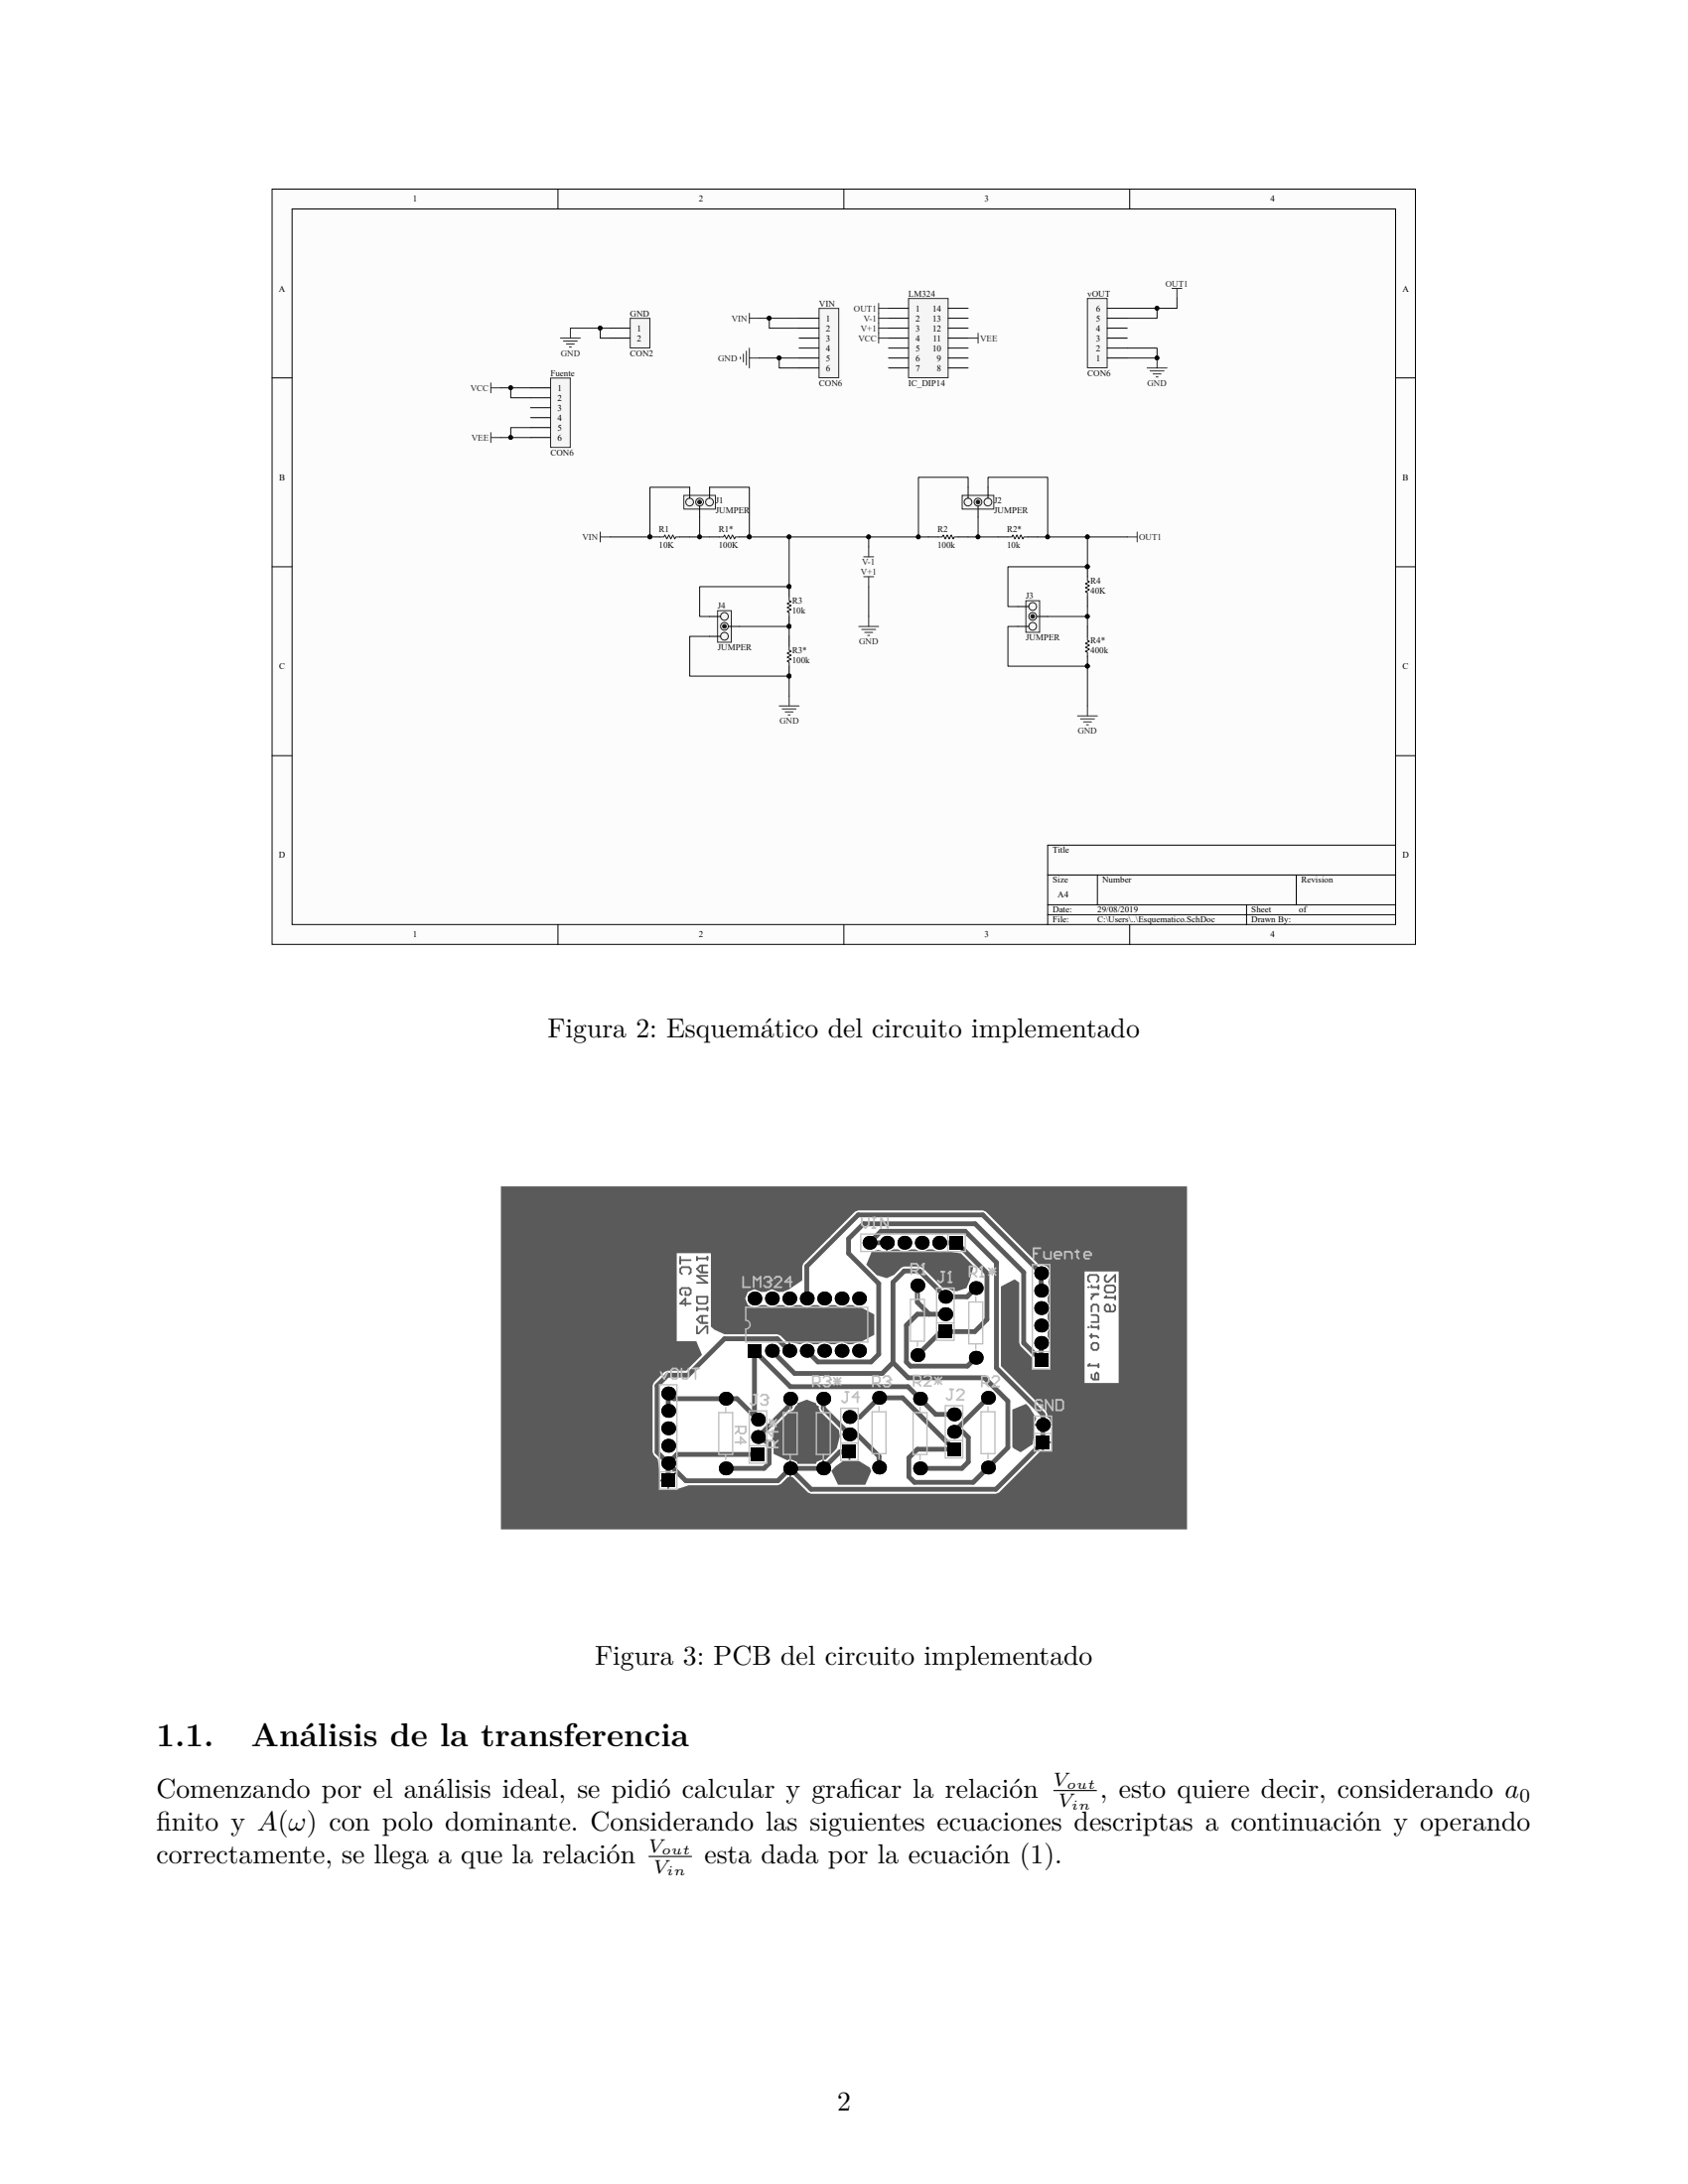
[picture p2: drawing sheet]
<svg xmlns="http://www.w3.org/2000/svg" width="216mm" height="279mm" viewBox="0 0 216 279" stroke-linecap="round" stroke-linejoin="round" font-family="sans-serif">
<path d="M34.8 24.2h146.2v96.6h-146.2z" fill="#fcfcfc"/>
<path d="M34.8 24.2h146.2v96.6h-146.2z" fill="none" stroke="#000" stroke-width=".13"/>
<path d="M37.4 26.8h141.1v91.5h-141.1z" fill="#fcfcfc"/>
<g fill="none" stroke="#000" stroke-width=".13">
<path d="M37.4 26.7h141.1v91.6h-141.1zM71.4 24.2v2.5M107.9 24.2v2.5M144.5 24.2v2.5M34.8 48.3h2.5M178.5 48.3h2.6M34.8 72.5h2.5M178.5 72.5h2.6M34.8 96.7h2.5M178.5 96.7h2.6M71.4 118.3v2.5M107.9 118.3v2.5"/>
<path d="M134 111.9h44.5M134 115.8h44.5M134 117h44.5M140.4 111.9v3.9M144.5 118.3v2.5M159.4 115.8v2.5M165.8 111.9v3.9M178.5 108.1h-44.5v10.2"/>
</g>
<path d="M116.2 38.2h5.1v10.1h-5.1z" fill="#f5f5f5"/>
<path d="M112.4 38.8v5.1M112.4 39.4h1.3M116.2 38.2h5.1v10.1h-5.1zM112.4 40.7h1.3M112.4 42h1.3M112.4 43.3h1.3" fill="none" stroke="#262626" stroke-width=".13"/>
<g fill="none" stroke="#000" stroke-width=".13">
<path d="M113.7 39.4h2.5M121.3 39.4h2.5M113.7 40.7h2.5M113.7 42h2.5M113.7 43.3h2.5M113.7 44.5h2.5M113.7 45.8h2.5M113.7 47.1h2.5M121.3 40.7h2.5M121.3 42h2.5M121.3 43.3h2.5M121.3 44.5h2.5"/>
<path d="M121.3 45.8h2.5M121.3 47.1h2.5"/>
</g>
<path d="M104.8 39.5h2.5v8.8h-2.5z" fill="#f5f5f5"/>
<g fill="none" stroke="#262626" stroke-width=".13">
<path d="M104.8 39.5h2.5v8.8h-2.5zM94.7 45.7v.2M95.1 45.3v1M95.5 44.9v1.8M95.8 40.1v1.3M95.8 44.5v2.6M95.8 40.7h1.3M95.8 45.8h1.3M76.8 68.1v1.2M76.8 68.7h1.2M110.5 71.2h1.2M110.5 73.8h1.2"/>
<path d="M111.1 70v1.2M111.1 73.8v1.3M111.1 78.9v1.2M144.2 68.7h1.2M145.4 68.1v1.2M99.7 90.3h2.5M100 90.7h1.8M100.4 91.1h1M100.8 91.5h.3M100.9 89v1.3M109.8 80.1h2.6M110.2 80.5h1.8"/>
<path d="M110.6 80.9h1M111 81.3h.2M137.8 91.6h2.6M138.2 92h1.8M138.6 92.3h1M139 92.7h.2M139.1 90.3v1.3"/>
</g>
<g fill="none" stroke="#000" stroke-width=".13">
<path d="M102.2 40.7h2.6M102.2 42h2.6M102.2 43.3h2.6M102.2 44.5h2.6M102.2 45.8h2.6M102.2 47.1h2.6M83.1 68.7h1.3M86.9 68.7h1.3M90.8 68.7h1.2M94.6 68.7h1.2M100.9 75.1v1.2M100.9 78.9v1.2"/>
<path d="M118.7 68.7h1.3M122.6 68.7h1.2M139.1 72.5v1.3M139.1 76.3v1.3"/>
</g>
<g fill="#0e0e0e" stroke="#0e0e0e" stroke-width=".13">
<circle cx="83.1" cy="68.7" r=".24"/>
<circle cx="100.9" cy="75" r=".24"/>
<circle cx="100.9" cy="80.1" r=".24"/>
<circle cx="139.1" cy="72.5" r=".24"/>
<circle cx="95.8" cy="68.7" r=".24"/>
</g>
<path d="M84.4 68.7h.5l.1-.3 .3 .5 .2-.5 .3 .5 .3-.5 .2 .5 .1-.2h.5M92 68.7h.5l.2-.3 .2 .5 .3-.5 .2 .5 .3-.5 .2 .5 .2-.2h.5M100.9 76.3v.5l.3 .2-.5 .2 .5 .3-.5 .2 .5 .3-.5 .2 .2 .2v.5M120 68.7h.5l.1-.3 .3 .5 .3-.5 .2 .5 .3-.5 .2 .5 .1-.2h.6M139.1 73.8v.5l.2 .1-.5 .3 .5 .2-.5 .3 .5 .2-.5 .3 .3 .1v.5" fill="none" stroke="#1c1c1c" stroke-width=".13"/>
<path d="M87.5 63.4h4v1.7h-4z" fill="#f5f5f5"/>
<path d="M87.5 63.4h4v1.7h-4z" fill="none" stroke="#262626" stroke-width=".13"/>
<g fill="none" stroke="#1c1c1c" stroke-width=".13">
<path d="M128.9 68.7h.5l.2-.3 .2 .5 .3-.5 .2 .5 .3-.5 .2 .5 .2-.2h.5M100.9 82.7v.5l.3 .1-.5 .3 .5 .2-.5 .3 .5 .2-.5 .3 .2 .1v.5"/>
<circle cx="88.2" cy="64.2" r=".5"/>
<circle cx="89.5" cy="64.2" r=".5"/>
<circle cx="90.7" cy="64.2" r=".5"/>
</g>
<path d="M88.2 62.3v1.4M89.5 64.8v1.4M90.8 62.3v1.4M127.6 68.7h1.3M131.5 68.7h1.2M100.9 81.4v1.3M100.9 85.2v1.3" fill="none" stroke="#000" stroke-width=".13"/>
<circle cx="89.5" cy="64.2" r=".24" fill="#1c1c1c" stroke="#1c1c1c" stroke-width=".13"/>
<circle cx="100.9" cy="86.5" r=".24" fill="#0e0e0e" stroke="#0e0e0e" stroke-width=".13"/>
<path d="M123.1 63.4h4v1.7h-4z" fill="#f5f5f5"/>
<path d="M123.1 63.4h4v1.7h-4z" fill="none" stroke="#262626" stroke-width=".13"/>
<g fill="none" stroke="#1c1c1c" stroke-width=".13">
<path d="M139.1 81.4v.5l.2 .1-.5 .3 .5 .3-.5 .2 .5 .3-.5 .2 .3 .1v.6"/>
<circle cx="123.8" cy="64.2" r=".5"/>
<circle cx="125.1" cy="64.2" r=".5"/>
<circle cx="126.4" cy="64.2" r=".5"/>
</g>
<path d="M123.8 62.3v1.4M125.1 64.8v1.4M126.4 62.3v1.4M139.1 80.1v1.3M139.1 84v1.2" fill="none" stroke="#000" stroke-width=".13"/>
<circle cx="125.1" cy="64.2" r=".24" fill="#1c1c1c" stroke="#1c1c1c" stroke-width=".13"/>
<circle cx="139.1" cy="85.2" r=".24" fill="#0e0e0e" stroke="#0e0e0e" stroke-width=".13"/>
<path d="M131.2 76.9h1.8v4h-1.8z" fill="#f5f5f5"/>
<path d="M62.8 49v1.3M62.8 55.3v1.3M62.8 49.6h1.3M62.8 56h1.3M123.8 43.3h1.3M125.1 42.6v1.3M131.2 76.9h1.8v4h-1.8z" fill="none" stroke="#262626" stroke-width=".13"/>
<g fill="none" stroke="#1c1c1c" stroke-width=".13">
<circle cx="132.1" cy="78.9" r=".5"/>
<circle cx="132.1" cy="77.6" r=".5"/>
<circle cx="132.1" cy="80.1" r=".5"/>
</g>
<path d="M130.2 77.6h1.4M132.6 78.9h1.4M130.2 80.1h1.4" fill="none" stroke="#000" stroke-width=".13"/>
<circle cx="132.1" cy="78.9" r=".24" fill="#1c1c1c" stroke="#1c1c1c" stroke-width=".13"/>
<path d="M91.8 78.1h1.7v4.1h-1.7z" fill="#f5f5f5"/>
<path d="M91.8 78.1h1.7v4.1h-1.7z" fill="none" stroke="#262626" stroke-width=".13"/>
<g fill="none" stroke="#1c1c1c" stroke-width=".13">
<circle cx="92.7" cy="78.9" r=".5"/>
<circle cx="92.7" cy="80.1" r=".5"/>
<circle cx="92.7" cy="81.4" r=".5"/>
</g>
<path d="M90.8 78.9h1.4M90.8 81.4h1.4M93.2 80.1h1.4" fill="none" stroke="#000" stroke-width=".13"/>
<circle cx="92.7" cy="80.1" r=".24" fill="#1c1c1c" stroke="#1c1c1c" stroke-width=".13"/>
<path d="M139.1 38.2h2.5v8.9h-2.5z" fill="#f5f5f5"/>
<path d="M139.1 38.2h2.5v8.9h-2.5zM149.9 36.9h1.3M150.5 36.9v1.3M146.7 47.1h2.6M147.1 47.5h1.8M147.5 47.8h1M147.9 48.2h.2M148 45.8v1.3" fill="none" stroke="#262626" stroke-width=".13"/>
<path d="M141.6 39.4h2.6M141.6 45.8h2.6M141.6 44.5h2.6M141.6 43.3h2.6M141.6 42h2.6M141.6 40.7h2.6" fill="none" stroke="#000" stroke-width=".13"/>
<circle cx="148" cy="45.8" r=".24" fill="#0e0e0e" stroke="#0e0e0e" stroke-width=".13"/>
<path d="M70.4 48.4h2.5v8.8h-2.5z" fill="#f5f5f5"/>
<path d="M70.4 48.4h2.5v8.8h-2.5z" fill="none" stroke="#262626" stroke-width=".13"/>
<path d="M67.9 49.6h2.5M67.9 50.9h2.5M67.9 52.2h2.5M67.9 53.4h2.5M67.9 54.7h2.5M67.9 56h2.5" fill="none" stroke="#000" stroke-width=".13"/>
<g fill="none" stroke="#0e0e0e" stroke-width=".13">
<path d="M144.2 39.4h3.8v1.3h-3.8M150.5 38.2v1.2h-2.5M64.1 56h3.8M64.1 49.6h3.8M65.3 49.6v1.3h2.6M67.9 54.7h-2.6v1.3M97.1 45.8h5.1M97.1 40.7h5.1M98.4 40.7v1.3h3.8M99.7 45.8v1.3h2.5M144.2 44.5h3.8v1.3h-3.8M88.2 62.3h-5.1v6.4h-5.1"/>
<path d="M88.2 68.7h1.3M89.5 66.2v2.5h1.3M90.8 62.3h5v6.4h5.1v6.4h-11.4v3.8h1.3M100.9 68.7h10.2v1.3M111.1 68.7h6.4M111.1 75.1v3.8M123.8 62.3v-1.2h-6.3v7.6h1.2M123.8 68.7h3.8M125.1 66.2v2.5M126.4 62.3v-1.2h7.6v7.6h-1.3M134 68.7h5.1M134 78.9h5.1"/>
<path d="M139.1 77.6v2.5M144.2 68.7h-5.1v3.8h-10.2v5.1h1.3M90.8 81.4h-2.6v5.1h12.7v2.5M94.6 80.1h6.3v1.3M130.2 80.1h-1.3v5.1h10.2v5.1"/>
</g>
<g fill="#0e0e0e" stroke="#0e0e0e" stroke-width=".13">
<circle cx="89.5" cy="68.7" r=".24"/>
<circle cx="83.1" cy="68.7" r=".24"/>
<circle cx="100.9" cy="68.7" r=".24"/>
<circle cx="111.1" cy="68.7" r=".24"/>
<circle cx="125.1" cy="68.7" r=".24"/>
<circle cx="134" cy="68.7" r=".24"/>
<circle cx="117.5" cy="68.7" r=".24"/>
<circle cx="139.1" cy="78.9" r=".24"/>
<circle cx="139.1" cy="85.2" r=".24"/>
<circle cx="139.1" cy="72.5" r=".24"/>
<circle cx="139.1" cy="68.7" r=".24"/>
<circle cx="99.7" cy="45.8" r=".24"/>
<circle cx="98.4" cy="40.7" r=".24"/>
<circle cx="100.9" cy="75" r=".24"/>
<circle cx="95.8" cy="68.7" r=".24"/>
<circle cx="100.9" cy="80.1" r=".24"/>
<circle cx="100.9" cy="86.5" r=".24"/>
<circle cx="148" cy="45.8" r=".24"/>
<circle cx="148" cy="39.4" r=".24"/>
<circle cx="65.3" cy="56" r=".24"/>
<circle cx="65.3" cy="49.6" r=".24"/>
</g>
<path d="M80.6 40.7h2.5v3.8h-2.5z" fill="#f5f5f5"/>
<path d="M71.7 43.3h2.5M72.1 43.6h1.7M72.4 44h1.1M72.8 44.4h.3M73 42v1.3M80.6 40.7h2.5v3.8h-2.5z" fill="none" stroke="#262626" stroke-width=".13"/>
<path d="M78 42h2.6M78 43.3h2.6" fill="none" stroke="#000" stroke-width=".13"/>
<path d="M73 42h5M76.8 42v1.3h1.2" fill="none" stroke="#0e0e0e" stroke-width=".13"/>
<circle cx="76.8" cy="42" r=".24" fill="#0e0e0e" stroke="#0e0e0e" stroke-width=".13"/>
<g fill="#5a5a5a">
<path d="M108.5 185.7h.3v1.1h.9l1.5 .9 .2 .5-.7 1.8h-3.5l-.8-1.8 .5-.6 1-.8h.6z" fill-rule="evenodd"/>
<path d="M111.5 160.1l.8-.2 1 .2v-1.1h.3v1.1l.7-.3h.5l.9 .4 .8-.4h.6l.8 .4 .8-.4h.6l.8 .4 1.2-.1 1.6 .2 1.6 1.7-.5 1.9-.4 .9-1.2 .4-.6-.1-.9-.4-.3 .1-2.6-2.6-.4-.2h-2l-.4 .2-.8 .9-1 .4-1.3-.4-1.3-1.3z" fill-rule="evenodd"/>
<path d="M64.1 151.8h87.7v43.9h-87.7zM86.6 160.3v11.3h2.5l.7 1.7-2 2.1h-2.4l-.4 .1-1.4 1.4-.1 .4v8.5l.1 .4 .5 .5 .3 1.6v1h1.1v.1h.1v1.1h1l1.5-.5h11.4l.4-.2 .9-.9 .2 .1v-2.3l-.3 .1-1.8-.8v-1.4l-.1-.4 .1-.9 .3-.9 1.8-1.8 .5-.2 .5-.9 1.2-.4 1.1 .4 .2 .3 .2 .1v.3l.2 .4 2.4 2.4 .1 .7-.4 1.6-1.4 1.5-.2-.1v1.2h-.2v-1.2l-.7 .3-.1 .3h-2.4l-.1-.3-.7-.3v2.3l.1-.1 2 2 .4 .2h23.7l.4-.2 5.3-5.3h.2v-1.1h.1v-.1h1.1l.1-2h-2.4l.1 1-.2 1.4-1.6 1-1-.7v-4.8l1.7-.7 .5 .4 .8 1.4-.3 .8h2.3l-.3-.8-.2-.1v-.4l-.2-.4-5.8-5.7v-10.2l1.8-.9 .6 .4v7.7l.1 .4 1.6 1.5v1.4h2.2l.1-3.3-.4-.8v-.6l.4-.8-.4-.9v-.5l.4-.9-.4-.8v-.5l.4-.9-.3-1.1 .3-1.1-.4-.9-.8-.3-.3 .1-6.8-6.8-.4-.2h-15.9l-.4 .2-6.6 6.6-.2 .4v1.8l-1.6 1.1-.9 .4h-.5l-.9-.4-.8 .4h-.6l-.8-.4-.8 .4-.4 .8 .4 .9 .8 .3 .8-.3h.6l.8 .3 .9-.3h.5l.9 .3 .8-.3h.5l.9 .3 .8-.3h.6l.8 .3 .9-.3h.5l.8 .3 .9-.3h.5l.9 .3 .2-.1 1.7 1v2.6l-1.7 .9-.2-.1-.9 .4h-.5l-.9-.4-.8 .4h-.5l-.9-.4-.8 .4h-.6l-.8-.4-.9 .4-1.2-.3v1.1h-.3v-1.1l-.2-.1-.8-.7-.4-.2h-6.7l-1.3-.6-.5-.4v-9.4zM138.7 162.7v14.2h4.4v-14.2zM133.5 184.6v1h1v-1zM84.4 189.5v1h1v-1z" fill-rule="evenodd"/>
</g>
<g fill="none" stroke="#5a5a5a" stroke-width=".61">
<path d="M113.4 159h-2.2l1.5-1.5h10.7l4 4v13.5l6 5.9v3.6l-6 6h-23.7l-2.6-2.6M120.1 159h2.3l3.8 3.9v5.9l-1.5 1.6h-4.4l-3 3M98.7 172.8l2.9 2.9h11.2l1.4-1.4M101 172.8l-1.6-1.5h-6.7l-4.7 4.6h-2.6l-1.4 1.4v8.5l3.7 3.6h11.8l1.6-1.5M101.1 178.9v1.1h-.3l-3.9 3.8 1.5 .8v2.6l-.7 .7h-4.9M105.3 178.9v1.3l3.3 3.3h1l2.8 2.8v1.4M114.2 174.3l2 2h9.7l3 2.9v6l-4.4 4.4h-7.5l-.8-.7v-2.4l1.1-1.1h4.7l-6.6-6.6h-3l-2.4 2.5h-1.4M115.6 162.6h2l3.3 3.3h2.8l1.1-1.1M115.7 162.6l-1.5 1.4v10.3M117.3 164.4v2.2l1.6 1.5M120.9 168.1h-3.6l-1.4 1.4v4.8l.5 .5h7.3l1.1-1.1M126.4 178.8l-4.4 4.4h1.1l.7 .7v3.1l-.8 .9h-5.3"/>
<path d="M133.2 165.1v-2.2l-7.5-7.5h-15.9l-6.6 6.6v4.1M133.2 171.8v2.2l-2.3-2.2v-9l-6.2-6.2h-14.2l-2 1.9v1.8l3.9 3.9v9.1l-1 .9h-6.8l-1.4-1.4M85.5 180.5v-2.2l.6 .6h8.2l2.6 2.7M96.9 186.1h-10.3l-1.1 1.1v2.2M108.6 185.7h-1.2l-2.1 2.2h-4.2M122 180.9h-2.3l-3.6-3.5h-15l-4.6-4.6v8.4"/>
</g>
<g fill="none" stroke="#5a5a5a" stroke-width=".22">
<path d="M87 160.8v.9M87 161.2h1.3M87.2 163l-.2-.2v-.5l.2-.2h.9l.2 .2v.5l-.2 .2M87.7 165.2v.5h.4l.2-.3v-.4l-.2-.2h-.9l-.2 .2v.4l.2 .3M88.3 166.8h-1.3l.7-.7v.9M89.1 165.9h1.4v.7l-.2 .2h-.9l-.3-.2zM89.1 160.8v.4M89.1 167.2v.5M89.1 169.7v.9h.3l.9-.9h.2v.9M89.1 161h1.4M89.1 167.5h1.4M89.8 161.9v.9"/>
<path d="M89.8 168.3v.9M90.5 160.8v.4M90.5 167.2v.5M90.5 161.9h-.9l-.5 .4 .5 .5h.9M90.5 163.2h-1.4l1.4 .9h-1.4M90.5 168.3h-.9l-.5 .5 .5 .4h.9M139.2 164.7h.1M139.2 169.8h.1M139.2 174.7h.1M139.2 174.7h1.3M139.4 164l-.2-.2v-.5l.2-.2h.9l.2 .2v.5l-.2 .2M139.4 170.9h.9l.2 .2"/>
<path d="M139.4 174.5l-.2 .2M139.6 167.8v-.7l.2-.2h.5l.2 .2v.7M139.6 168.2h.7l.2 .3v.6h-.9M139.6 172l.2-.2h.5l.2 .2v.5l-.2 .2h-.5l-.2-.2zM139.6 175.8v.5l.2 .2h.7v-.7l-.2-.2-.2 .2v.7M139.6 164.4v.3h.9M139.6 169.6v.2h.9M139.6 170.7v.4M139.6 165.6h.9M140.1 165.6l-.5 .4v.2M140.5 164.4v.5M140.5 169.6v.4"/>
<path d="M140.5 174.5v.4M141.3 166h.1M141.3 164.7l.2-.3h.9l.2 .3v.4l-.2 .2h-.9l-.2-.2zM141.3 166h1.3M141.5 163.1l-.2 .2v.5l.2 .2h.2l.9-.9v.9M141.5 165.8l-.2 .2M142.4 166.9l.2 .2v.5l-.2 .2h-.9l-.2-.2v-.5l.2-.2h.2l.3 .2v.7M142.6 165.8v.4"/>
</g>
<g fill="#000">
<path d="M121.5 158.1h1.7v1.8h-1.7z" fill-rule="evenodd"/>
<path d="M121.5 158.1h1.7v1.8h-1.7z" fill-rule="evenodd"/>
<path d="M95.6 171.9h1.8v1.8h-1.8z" fill-rule="evenodd"/>
<path d="M95.6 171.9h1.8v1.8h-1.8z" fill-rule="evenodd"/>
<path d="M120 169.5h1.8v1.7h-1.8z" fill-rule="evenodd"/>
<path d="M120 169.5h1.8v1.7h-1.8z" fill-rule="evenodd"/>
<path d="M132.3 173.2h1.7v1.7h-1.7z" fill-rule="evenodd"/>
<path d="M132.3 173.2h1.7v1.7h-1.7z" fill-rule="evenodd"/>
<path d="M84.6 188.5h1.7v1.8h-1.7z" fill-rule="evenodd"/>
<path d="M84.6 188.5h1.7v1.8h-1.7z" fill-rule="evenodd"/>
<path d="M96.1 185.2h1.7v1.7h-1.7z" fill-rule="evenodd"/>
<path d="M96.1 185.2h1.7v1.7h-1.7z" fill-rule="evenodd"/>
<path d="M107.8 184.9h1.7v1.7h-1.7z" fill-rule="evenodd"/>
<path d="M107.8 184.9h1.7v1.7h-1.7z" fill-rule="evenodd"/>
<path d="M121.1 184.5h1.8v1.8h-1.8z" fill-rule="evenodd"/>
<path d="M121.1 184.5h1.8v1.8h-1.8z" fill-rule="evenodd"/>
<path d="M132.5 183.6h1.8v1.8h-1.8z" fill-rule="evenodd"/>
<path d="M132.5 183.6h1.8v1.8h-1.8z" fill-rule="evenodd"/>
</g>
<g fill="#000">
<circle cx="111.2" cy="159" r=".88"/>
<circle cx="113.4" cy="159" r=".88"/>
<circle cx="115.7" cy="159" r=".88"/>
<circle cx="117.9" cy="159" r=".88"/>
<circle cx="120.1" cy="159" r=".88"/>
<circle cx="85.5" cy="178.3" r=".88"/>
<circle cx="92.8" cy="178.9" r=".88"/>
<circle cx="96.5" cy="166.1" r=".88"/>
<circle cx="98.7" cy="172.8" r=".88"/>
<circle cx="98.7" cy="166.1" r=".88"/>
<circle cx="101" cy="166.1" r=".88"/>
<circle cx="101" cy="172.8" r=".88"/>
<circle cx="101.1" cy="178.9" r=".88"/>
<circle cx="103.2" cy="166.1" r=".88"/>
<circle cx="103.2" cy="172.8" r=".88"/>
<circle cx="105.3" cy="178.9" r=".88"/>
<circle cx="105.4" cy="172.8" r=".88"/>
<circle cx="105.4" cy="166.1" r=".88"/>
<circle cx="107.6" cy="172.8" r=".88"/>
<circle cx="107.6" cy="166.1" r=".88"/>
<circle cx="109.9" cy="172.8" r=".88"/>
<circle cx="109.9" cy="166.1" r=".88"/>
<circle cx="112.4" cy="178.8" r=".88"/>
<circle cx="117.3" cy="173.4" r=".88"/>
<circle cx="117.3" cy="164.4" r=".88"/>
<circle cx="117.7" cy="178.9" r=".88"/>
<circle cx="120.9" cy="168.1" r=".88"/>
<circle cx="120.9" cy="165.9" r=".88"/>
<circle cx="124.8" cy="164.8" r=".88"/>
<circle cx="124.8" cy="173.7" r=".88"/>
<circle cx="126.4" cy="178.8" r=".88"/>
<circle cx="133.2" cy="171.8" r=".88"/>
<circle cx="133.2" cy="162.9" r=".88"/>
<circle cx="133.2" cy="165.1" r=".88"/>
<circle cx="133.2" cy="169.6" r=".88"/>
<circle cx="133.2" cy="167.3" r=".88"/>
<circle cx="85.5" cy="187.2" r=".88"/>
<circle cx="85.5" cy="182.7" r=".88"/>
<circle cx="85.5" cy="185" r=".88"/>
<circle cx="85.5" cy="180.5" r=".88"/>
<circle cx="92.8" cy="187.9" r=".88"/>
<circle cx="96.9" cy="181.6" r=".88"/>
<circle cx="96.9" cy="183.8" r=".88"/>
<circle cx="101.1" cy="187.9" r=".88"/>
<circle cx="105.3" cy="187.9" r=".88"/>
<circle cx="108.6" cy="181.3" r=".88"/>
<circle cx="108.6" cy="183.5" r=".88"/>
<circle cx="112.4" cy="187.7" r=".88"/>
<circle cx="117.7" cy="187.9" r=".88"/>
<circle cx="122" cy="183.2" r=".88"/>
<circle cx="122" cy="180.9" r=".88"/>
<circle cx="126.4" cy="187.7" r=".88"/>
<circle cx="133.4" cy="182.3" r=".88"/>
</g>
<g fill="none" stroke="#c0c0c0" stroke-width=".18">
<path d="M110.1 157.9h13.4v2.2h-13.4zM121.2 157.9v2.2M84.4 177.2h2.2v13.3h-2.2zM95.4 167.2h15.6v4.5h-15.6v-1.7a.56 .56 0 0 0 .5-.5 .56 .56 0 0 0-.5-.6zM112.4 179.9v.7M116.4 166.2h1.8v5.4h-1.8zM117.3 165.6v.6M117.3 171.6v.6M119.8 164.8h2.2v6.7h-2.2zM119.8 169.2h2.2M120.9 179.8h2.2v6.7h-2.2zM123.9 166.6h1.8v5.3h-1.8z"/>
<path d="M124.8 165.9v.7M124.8 171.9v.7M126.4 179.9v.7M132.1 161.8h2.2v13.3h-2.2zM132.1 172.9h2.2M84.4 188.3h2.2M91.9 180.7h1.8v5.4h-1.8zM92.8 180.1v.6M92.8 186.1v.6M95.8 180.5h2.3v6.7h-2.3zM95.8 185h2.3M100.2 180.7h1.8v5.4h-1.8z"/>
<path d="M101.1 180.1v.6M101.1 186.1v.6M104.4 180.7h1.8v5.4h-1.8zM105.3 180.1v.6M105.3 186.1v.6M107.5 180.2h2.3v6.6h-2.3zM107.5 184.6h2.3M111.5 180.6h1.8v5.4h-1.8zM112.4 186v.6M116.8 180.7h1.8v5.4h-1.8zM117.7 180.1v.6M117.7 186.1v.6"/>
<path d="M120.9 184.3h2.2M125.5 180.6h1.8v5.4h-1.8zM126.4 186v.6M132.3 181.2h2.2v4.4h-2.2zM132.3 183.4h2.2"/>
</g>
<g fill="none" stroke="#c0c0c0" stroke-width=".22">
<path d="M110.2 155.8v.9l.5 .4 .4-.4v-.9M111.6 155.8h.4M111.6 157.1h.4M111.8 155.8v1.3M113.6 155.8v1.3l-.9-1.3v1.3M133.1 159.7h-.9v1.3M137.8 159.9v.9l.2 .2M84.5 175.5l.4 .9 .5-.9M85.8 175.3l.3-.2h.4l.2 .2v.9l-.2 .2h-.4l-.3-.2zM87.2 175.1v1.1l.2 .2h.4l.3-.2v-1.1M88.5 175.1h.9M89 175.1v1.3"/>
<path d="M95.1 163.3v1.4h.8M96.4 164.7v-1.4l.4 .5 .5-.5v1.4M96.4 178.4h.5M96.6 178.4v1.1l-.2 .2h-.2l-.2-.2M97.3 178.6l.2-.2h.5l.2 .2v.3M97.7 163.6l.2-.3h.5l.2 .3v.2M97.8 179.1h.2M98 179.1l.2 .2v.2l-.2 .2h-.5l-.2-.2M98.2 164h.2M98.2 178.9h.1M98.2 178.9l-.2 .2M98.4 164l.2 .2v.2l-.2 .3h-.5l-.2-.3"/>
<path d="M98.6 163.8h.1M98.6 163.8l-.2 .2M99.1 163.6l.2-.3h.4l.3 .3v.2l-.9 .9h.9M101.3 164h-.9l.7-.7v1.4M104 176.9h.6l.3-.2v-.4l-.3-.3h-.6v1.4M104.4 176.9l.5 .5M105.3 176.3l.2-.3h.5l.2 .3v.2M105.7 176.7h.3M106 176.7l.2 .2v.3l-.2 .2h-.5l-.2-.2M106.2 176.5h.1M106.2 176.5l-.2 .2M106.6 176.7h.9"/>
<path d="M106.6 176.3l.9 .9M107.1 176.3v.9M107.5 176.3l-.9 .9M108.1 178.1h.5M108.3 178.1v1.1l-.2 .2h-.2l-.2-.2M109.9 178.7h-.9l.7-.6v1.3M111.6 176.9h.7l.2-.2v-.4l-.2-.2h-.7v1.3M112.1 176.9l.4 .5M113 176.3l.2-.2h.5l.2 .2v.2M113.4 176.7h.3M113.7 176.7l.2 .2v.3l-.2 .2h-.5l-.2-.2M113.9 176.5h.1"/>
<path d="M113.9 176.5l-.2 .2M116.5 162.6h.7l.2-.3v-.4l-.2-.2h-.7v1.3M116.9 176.9h.6l.3-.3v-.4l-.3-.2h-.6v1.3M117 162.6l.4 .4M117.3 176.9l.5 .4M117.9 163h.4M118.1 161.7h.1M118.1 161.7l-.2 .2M118.1 161.7v1.3M118.2 176.2l.2-.2h.5l.2 .2v.2l-.9 .9h.9M119.5 176.2l.9 .9M119.5 176.6h.9"/>
<path d="M120 176.2v.9M120.4 162.7h.4M120.4 176.2l-.9 .9M120.6 162.7v1.1l-.2 .2h-.2l-.3-.2M121.3 164h.4M121.5 162.7h.1M121.5 177.7h.4M121.5 162.7v1.3M121.5 162.7l-.2 .2M121.7 177.7v1.2l-.2 .2h-.2l-.2-.2M122.4 178l.2-.3h.5l.2 .3v.2l-.9 .9h.9M124 162.9h.7l.2-.2v-.5l-.2-.2h-.7v1.3"/>
<path d="M124.5 162.9l.4 .4M125.4 163.3h.4M125.6 162h.1M125.6 176.9h.6l.3-.2v-.4l-.3-.2h-.6v1.3M125.6 162v1.3M125.6 162l-.2 .2M126 176.9l.5 .5M126.5 162.7h.9M126.5 162.2l.9 .9M126.9 176.3l.2-.2h.5l.2 .2v.2l-.9 .9h.9M126.9 162.2v.9M127.4 162.2l-.9 .9"/>
<path d="M132.2 160.4h.4M133.3 179.3l-.2-.2h-.5l-.2 .2v.9l.2 .2h.5l.2-.2v-.4h-.4M133.5 160.1v.7l.3 .2h.6v-.9M134.6 179.1v1.3l-.8-1.3v1.3M134.9 160.6h.9v-.2l-.3-.3h-.4l-.2 .3v.4l.2 .2h.4M135.1 179.1h.7l.2 .2v.9l-.2 .2h-.7zM136.2 161v-.9h.7l.2 .3v.6M137.5 160.1h.5M138.7 160.6h.8v-.2l-.2-.3h-.4l-.2 .3v.4l.2 .2h.4M94 182.5h1.4v.7l-.2 .2h-.5l-.2-.2v-.7M94 184.5h1.4l-.7-.7v.9M94.5 182.9l-.5 .5"/>
<path d="M98.4 181.6l.9 .9M98.4 182.1h.9M98.8 182.9v.9l-.6-.6h1.3M98.8 181.6v.9M99.1 185.2v-.7l-.3-.2h-.4l-.2 .2v.7h1.3M99.3 181.6l-.9 .9M99.5 184.3l-.4 .4"/>
</g>
<path d="M83 237.5h5.5M134.7 229.1h5.6" fill="none" stroke="#000" stroke-width=".14"/>
<g font-size="4.2">
<text x="20" y="223.5">1.1.</text>
<text x="32.1" y="223.5">Análisis de la transferencia</text>
</g>
<g font-size="3.5">
<text x="70.1" y="132.7">Figura 2: Esquemático del circuito implementado</text>
<text x="76.1" y="212.9">Figura 3: PCB del circuito implementado</text>
<text x="20" y="229.9">Comenzando por el análisis ideal, se pidió calcular y graf</text>
<text x="108.7" y="229.9">icar la relación</text>
<text x="140.7" y="229.9">, esto quiere decir, considerando a</text>
<text x="20" y="234.2">f</text>
<text x="20" y="234.2">inito y A(ω) con polo dominante. Considerando las siguientes ecuaciones descriptas a continuación y operando</text>
<text x="20" y="238.4">correctamente, se llega a que la relación</text>
<text x="90.1" y="238.4">esta dada por la ecuación (1).</text>
<text x="107.1" y="269.9">2</text>
</g>
<g font-size="2.5">
<text x="134.7" y="228.5">V</text>
<text x="135.4" y="231.2">V</text>
<text x="194.3" y="230.5">0</text>
<text x="83" y="236.9">V</text>
<text x="83.6" y="239.6">V</text>
</g>
<g font-size="1.8">
<text x="136.4" y="228.9">out</text>
<text x="137" y="231.5">in</text>
<text x="84.6" y="237.3">out</text>
<text x="85.2" y="239.9">in</text>
</g>
<g font-size="1.1">
<text x="52.8" y="25.8">1</text>
<text x="89.4" y="25.8">2</text>
<text x="125.9" y="25.8">3</text>
<text x="162.5" y="25.8">4</text>
<text x="35.6" y="37.3">A</text>
<text x="105.6" y="41.1">1</text>
<text x="117.1" y="39.8">1</text>
<text x="117.1" y="41.1">2</text>
<text x="119.3" y="41.1">13</text>
<text x="119.3" y="39.8">14</text>
<text x="140.2" y="41.1">5</text>
<text x="140.2" y="39.8">6</text>
<text x="179.4" y="37.3">A</text>
<text x="81.5" y="42.4">1</text>
<text x="81.5" y="43.6">2</text>
<text x="105.6" y="42.4">2</text>
<text x="105.6" y="43.6">3</text>
<text x="105.6" y="44.9">4</text>
<text x="105.6" y="46.2">5</text>
<text x="105.6" y="47.5">6</text>
<text x="117.1" y="42.4">3</text>
<text x="117.1" y="43.6">4</text>
<text x="117.1" y="44.9">5</text>
<text x="117.1" y="46.2">6</text>
<text x="117.1" y="47.5">7</text>
<text x="119.3" y="44.9">10</text>
<text x="119.3" y="42.4">12</text>
<text x="119.3" y="43.6">11</text>
<text x="119.8" y="47.5">8</text>
<text x="119.8" y="46.2">9</text>
<text x="140.2" y="46.2">1</text>
<text x="140.2" y="44.9">2</text>
<text x="140.2" y="43.6">3</text>
<text x="140.2" y="42.4">4</text>
<text x="71.3" y="50">1</text>
<text x="71.3" y="51.3">2</text>
<text x="71.3" y="52.6">3</text>
<text x="71.3" y="53.8">4</text>
<text x="71.3" y="55.1">5</text>
<text x="71.3" y="56.4">6</text>
<text x="35.7" y="61.4">B</text>
<text x="179.4" y="61.4">B</text>
<text x="35.7" y="85.6">C</text>
<text x="179.4" y="85.6">C</text>
<text x="35.6" y="109.8">D</text>
<text x="134.6" y="109.2">Title</text>
<text x="134.6" y="113">Size</text>
<text x="141" y="113">Number</text>
<text x="166.4" y="113">Revision</text>
<text x="179.4" y="109.8">D</text>
<text x="52.8" y="119.9">1</text>
<text x="89.4" y="119.9">2</text>
<text x="125.9" y="119.9">3</text>
<text x="134.6" y="116.8">Date:</text>
<text x="134.6" y="118">File:</text>
<text x="135.3" y="114.9">A4</text>
<text x="140.4" y="116.8">29/08/2019</text>
<text x="140.4" y="118">C:\Users\..\Esquematico.SchDoc</text>
<text x="160.1" y="116.8">Sheet</text>
<text x="160.1" y="118">Drawn By:</text>
<text x="162.5" y="119.9">4</text>
<text x="166.1" y="116.8">of</text>
</g>
<g font-size="1.1" fill="#0e0e0e">
<text x="80.6" y="40.5">GND</text>
<text x="104.8" y="39.2">VIN</text>
<text x="116.2" y="37.9">LM324</text>
<text x="139.1" y="37.9">vOUT</text>
<text x="80.6" y="45.5">CON2</text>
<text x="70.4" y="48.1">Fuente</text>
<text x="104.8" y="49.4">CON6</text>
<text x="116.2" y="49.4">IC_DIP14</text>
<text x="139.1" y="48.1">CON6</text>
<text x="70.4" y="58.3">CON6</text>
<text x="91.5" y="64.4">J1</text>
<text x="91.5" y="65.7">JUMPER</text>
<text x="127.1" y="64.4">J2</text>
<text x="127.1" y="65.7">JUMPER</text>
<text x="84.3" y="68.1">R1</text>
<text x="84.3" y="70.1">10K</text>
<text x="91.9" y="68.1">R1*</text>
<text x="91.9" y="70.1">100K</text>
<text x="119.9" y="68.1">R2</text>
<text x="119.9" y="70.1">100k</text>
<text x="128.8" y="68.1">R2*</text>
<text x="128.8" y="70.1">10k</text>
<text x="91.8" y="77.8">J4</text>
<text x="101.3" y="77.2">R3</text>
<text x="131.2" y="76.6">J3</text>
<text x="139.5" y="74.7">R4</text>
<text x="139.5" y="75.9">40K</text>
<text x="91.8" y="83.2">JUMPER</text>
<text x="101.3" y="78.5">10k</text>
<text x="101.3" y="83.6">R3*</text>
<text x="131.2" y="81.9">JUMPER</text>
<text x="139.5" y="82.3">R4*</text>
<text x="139.5" y="83.6">400k</text>
<text x="101.3" y="84.9">100k</text>
</g>
<g font-size="1.1" fill="#262626">
<text x="93.6" y="41.1">VIN</text>
<text x="109.2" y="39.8">OUT1</text>
<text x="110.4" y="41.1">V-1</text>
<text x="149.1" y="36.7">OUT1</text>
<text x="71.7" y="45.5">GND</text>
<text x="91.8" y="46.2">GND</text>
<text x="109.8" y="43.6">VCC</text>
<text x="110.1" y="42.4">V+1</text>
<text x="125.4" y="43.6">VEE</text>
<text x="60.2" y="50">VCC</text>
<text x="146.7" y="49.4">GND</text>
<text x="60.3" y="56.4">VEE</text>
<text x="74.5" y="69.1">VIN</text>
<text x="145.7" y="69.1">OUT1</text>
<text x="110.1" y="73.5">V+1</text>
<text x="110.3" y="72.3">V-1</text>
<text x="109.9" y="82.4">GND</text>
<text x="99.7" y="92.6">GND</text>
<text x="137.8" y="93.9">GND</text>
</g>
</svg>
